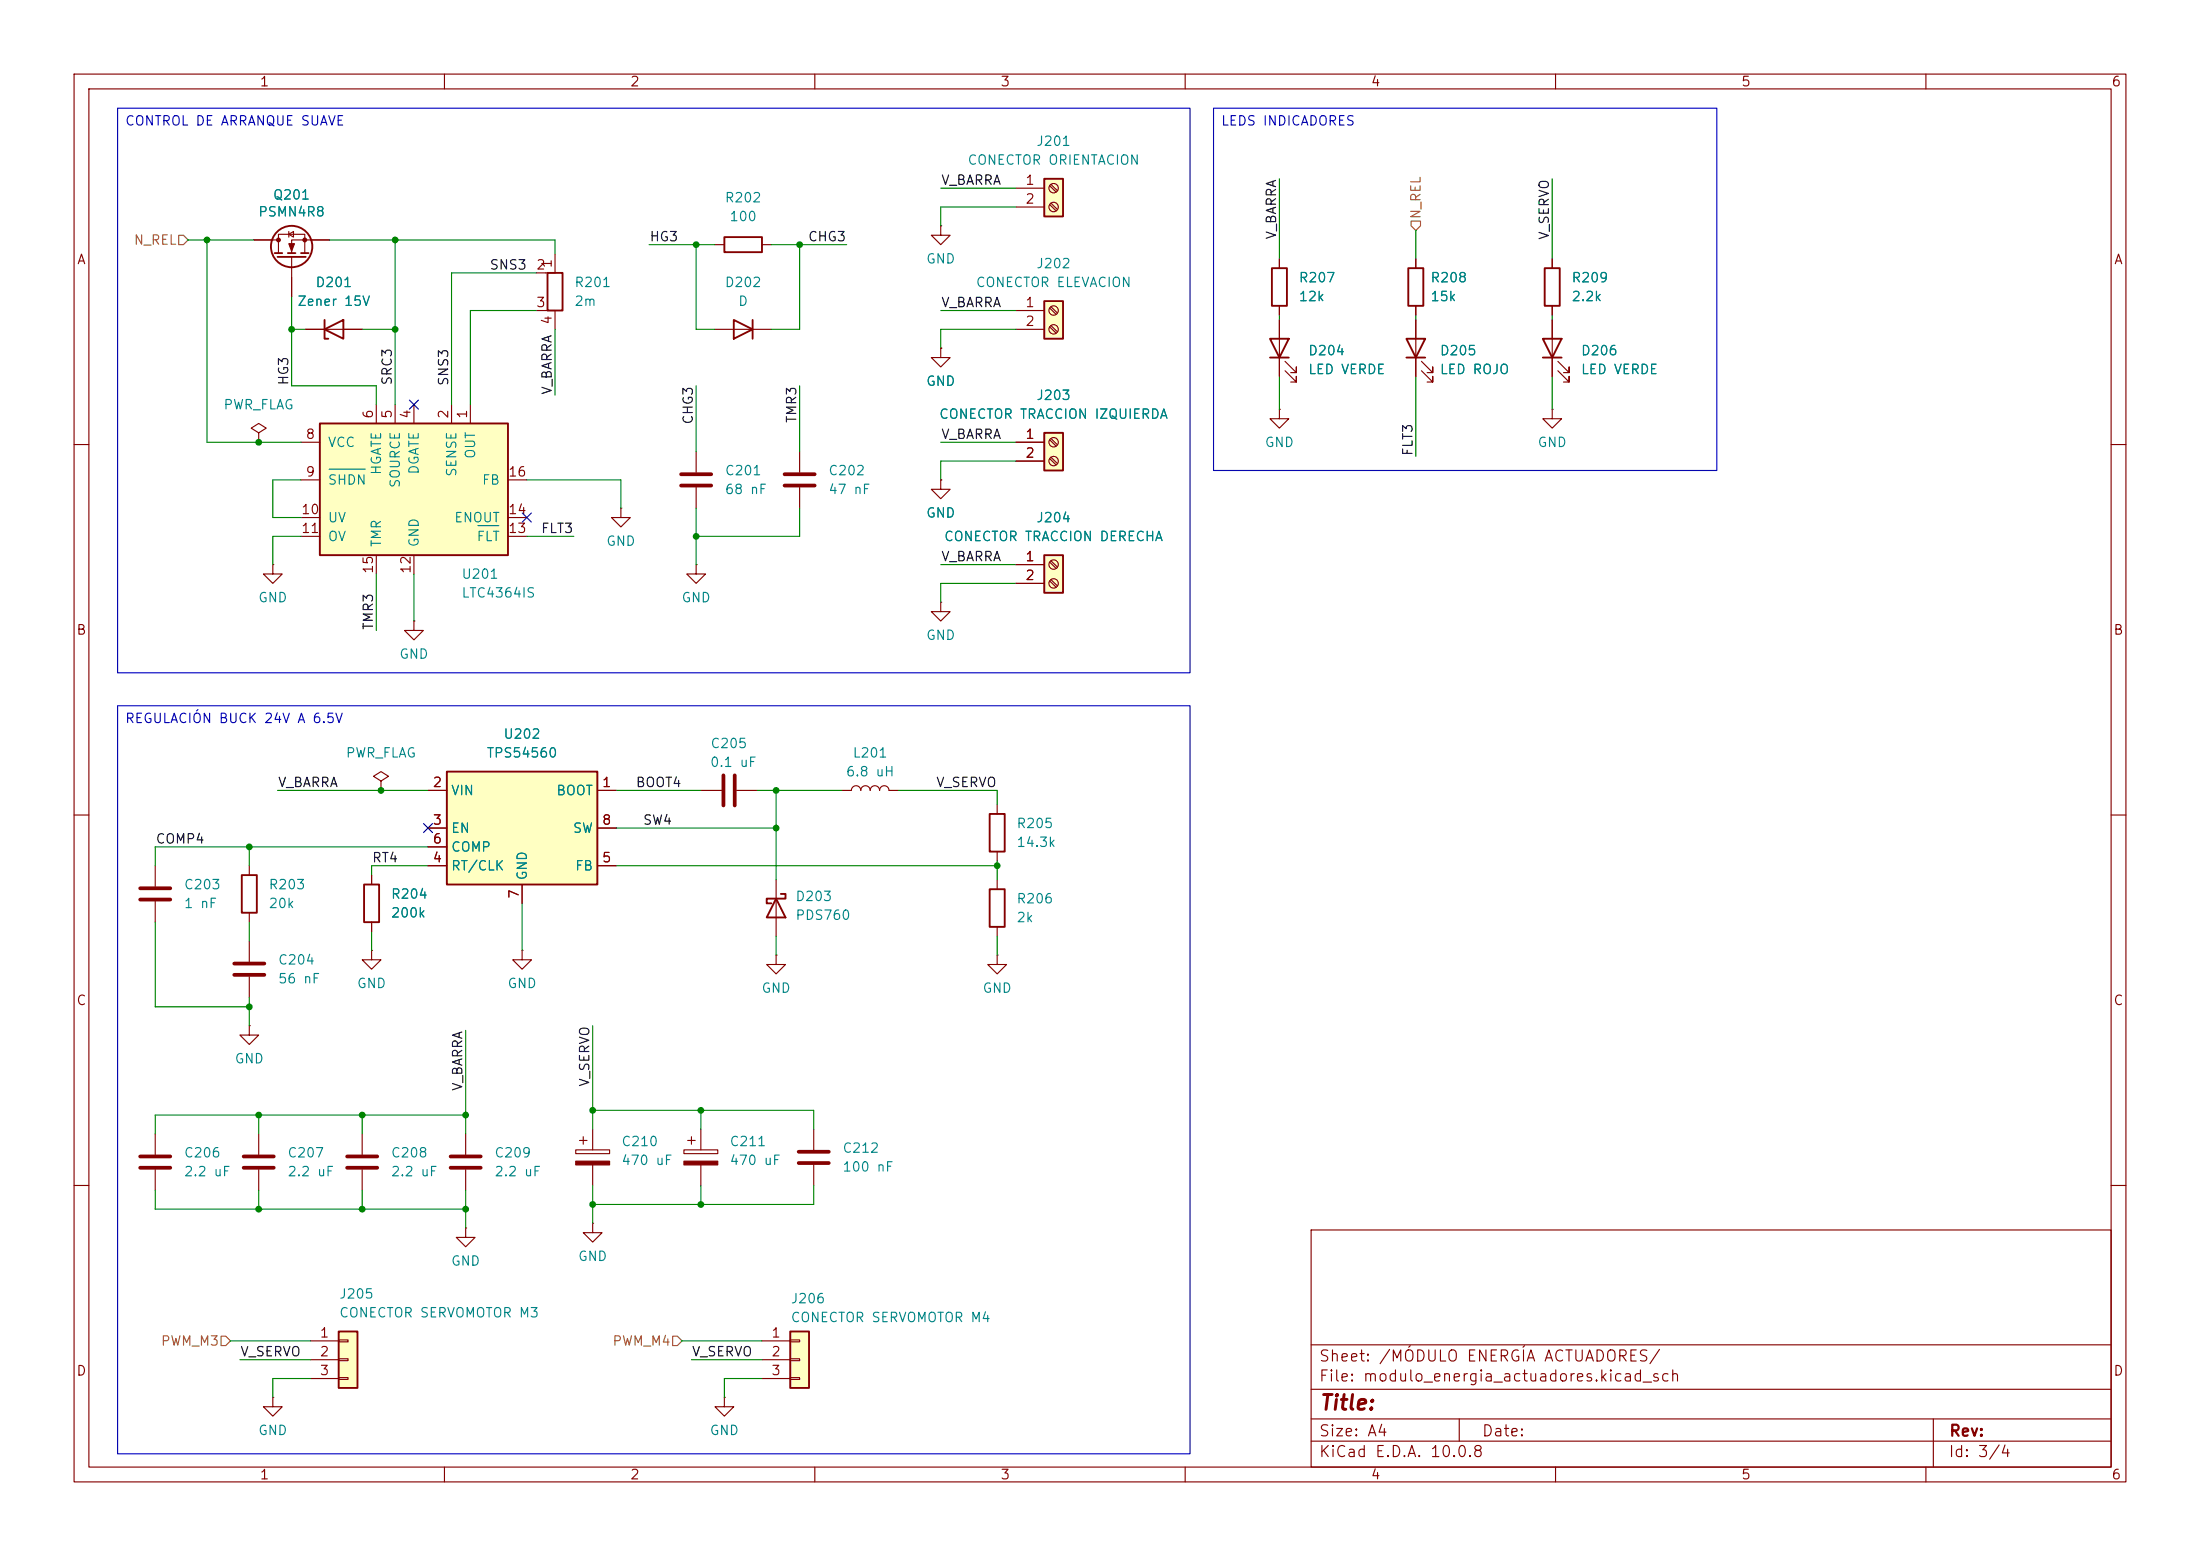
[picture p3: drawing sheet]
<svg xmlns="http://www.w3.org/2000/svg" width="297mm" height="210mm" viewBox="0 0 297 210" stroke-linecap="round" stroke-linejoin="round" font-family="sans-serif">
<g fill="none" stroke="#840000" stroke-width=".15">
<path d="M10 10h277v190h-277zM12 12h273v186h-273zM60 10v2M110 10v2M160 10v2M210 10v2M260 10v2M10 60h2M285 60h2M10 110h2M285 110h2M10 160h2"/>
<path d="M177 166h108v32h-108zM285 160h2M60 198v2M110 198v2M160 198v2M177 194.5h108M177 191.5h108M177 187.5h108M177 181.5h108M197 191.5v3M210 198v2M260 198v2"/>
<path d="M261 191.5v6.5"/>
</g>
<path d="M106.7 179.7h2.5v7.6h-2.5z" fill="#ffffc2"/>
<g fill="none" stroke="#840000" stroke-width=".25">
<path d="M37.1 34.2h1M37.5 34.7h3.8M38.9 34.2h1M40.6 34.2h1.1M32.6 118.1h2.1v5.1h-2.1zM104.8 121.3l1.2 2.5h-2.5zM105.4 120.7h.6v.6h-2.5v.6h.6M106.7 179.7h2.5v7.6h-2.5z"/>
<circle cx="39.4" cy="33.3" r="2.79"/>
</g>
<g fill="none" stroke="#840000" stroke-width=".15">
<path d="M34.3 32.4h3.3M37.6 34.2v-2.6h3.5v2.6M39 31.6l.6-.4v.8zM39 31.2v.8M39.4 34.7v5.3M44.4 32.4h-5v1.8M33.7 116.8v1.3M51.4 105.4l1.1-.6-1.1-.7-1 .7 1 .6v1.3M51.4 106.7h.1M104.8 118.7v7.7M33.7 123.2v1.3M102.9 181h3.8"/>
<path d="M102.9 183.5h3.8M102.9 186.1h3.8M106.7 180.8h1.2v.3h-1.2zM106.7 183.4h1.2v.2h-1.2zM106.7 185.9h1.2v.3h-1.2z"/>
</g>
<g fill="#840000" stroke="#840000" stroke-width=".15">
<path d="M39 32.9h.8l-.4 1z"/>
<circle cx="37.6" cy="32.4" r=".25"/>
<circle cx="41.1" cy="32.4" r=".25"/>
</g>
<path d="M45.7 179.7h2.6v7.6h-2.6z" fill="#ffffc2"/>
<g fill="none" stroke="#840000" stroke-width=".25">
<path d="M73.9 36.8h2v5.1h-2zM171.7 36.2h2v5.1h-2zM190.1 36.2h2.1v5.1h-2.1zM208.5 36.2h2.1v5.1h-2.1zM43.8 43.2v2.5h.5M43.8 44.5l2.6-1.3v2.5zM99.1 43.2l2.5 1.3-2.5 1.2zM101.6 43.2v2.5M171.4 45.7h2.6l-1.3 2.6zM171.4 48.3h2.6M189.9 45.7h2.5l-1.3 2.6zM189.9 48.3h2.5"/>
<path d="M208.3 45.7h2.5l-1.3 2.6zM208.3 48.3h2.5M49.1 119.4h2.1v5.1h-2.1zM133.6 109.9h2v5h-2zM133.6 120h2v5.1h-2zM45.7 179.7h2.6v7.6h-2.6z"/>
</g>
<g fill="none" stroke="#840000" stroke-width=".15">
<path d="M74.9 34.3v2.5h-2.5M127 30.5v1.3h-1.3l1.3 1.2 1.3-1.2h-1.3M127 30.5h.1M172.7 34.9v1.3M191.1 34.9v1.3M209.5 34.9v1.3M34.9 58.4l1-.6-1-.6-1 .6 1 .6v1.3M34.9 59.7h.1M41.3 44.5h7.6M72.4 41.9h2.5v2.6M96.5 44.5h7.6M127 47v1.3h-1.3l1.3 1.2 1.3-1.2h-1.3"/>
<path d="M127 47h.1M172.7 55.2v1.3h1.3l-1.3 1.3-1.3-1.3h1.3M172.7 55.2h.1M172.7 41.3v1.2M172.7 43.2v7.6M173.5 50l1.5 1.6v-.8v.8h-.8M173.5 48.8l1.5 1.5v-.8v.8h-.8M191.1 41.3v1.2M191.1 43.2v7.6M191.9 50l1.5 1.6v-.8v.8h-.7M191.9 48.8l1.5 1.5v-.8v.8h-.7M209.5 55.2v1.3h1.3l-1.3 1.3-1.2-1.3h1.2"/>
<path d="M209.5 55.2h.1M209.5 41.3v1.2M209.5 43.2v7.6M210.3 50l1.5 1.6v-.8v.8h-.7M210.3 48.8l1.5 1.5v-.8v.8h-.7M36.8 76.2v1.3h1.3l-1.3 1.2-1.2-1.2h1.2M36.8 76.2h.1M94 61v2.8M94 65.8v2.8M127 64.8v1.2h-1.3l1.3 1.3 1.3-1.3h-1.3M127 64.8h.1M55.9 83.8v1.3h1.2l-1.2 1.3-1.3-1.3h1.3"/>
<path d="M55.9 83.8h.1M21 116.8v2.8M50.2 118.1v1.3M94.6 106.7h2.8M99.4 106.7h2.8M113.7 106.7h1.2a.64 .64 0 0 1 .7-.7 .64 .64 0 0 1 .6 .7 .64 .64 0 0 1 .6-.7 .64 .64 0 0 1 .7 .7 .64 .64 0 0 1 .6-.7 .64 .64 0 0 1 .6 .7 .64 .64 0 0 1 .7-.7 .64 .64 0 0 1 .6 .7h1.3M134.6 108.6v1.3M134.6 114.9v1.3M134.6 118.7v1.3M21 121.7v2.8M33.7 138.4v1.3h1.2l-1.2 1.3-1.3-1.3h1.3M33.7 138.4h.1"/>
<path d="M33.7 127v2.8M33.7 131.8v2.8M50.2 128.3v1.2h1.2l-1.2 1.3-1.3-1.3h1.3M50.2 128.3h.1M50.2 124.5v1.2M70.5 128.3v1.2h1.3l-1.3 1.3-1.3-1.3h1.3M70.5 128.3h.1M104.8 128.9v1.3h1.2l-1.2 1.2-1.3-1.2h1.3M104.8 128.9h.1M134.6 128.9v1.3h1.3l-1.3 1.2-1.3-1.2h1.3M134.6 128.9h.1M134.6 125.1v1.3"/>
<path d="M21 153v2.8M21 157.9v2.8M34.9 153v2.8M34.9 157.9v2.8M48.9 153v2.8M48.9 157.9v2.8M62.9 153v2.8M62.9 157.9v2.8M77.7 155.2h4.6v.5h-4.6zM78.2 153.9h1M78.7 153.4v1M80 152.4v2.8"/>
<path d="M80 157.2v2.8M92.3 155.2h4.6v.5h-4.6zM92.8 153.9h1.1M93.3 153.4v1M94.6 152.4v2.8M94.6 157.2v2.8M109.9 152.4v2.8M109.9 157.2v2.8M62.9 165.7v1.3h1.2l-1.2 1.3-1.3-1.3h1.3M62.9 165.7h.1M80 165.1v1.3h1.3l-1.3 1.2-1.3-1.2h1.3M80 165.1h.1"/>
<path d="M36.8 188.6v1.3h-1.2l1.2 1.2 1.3-1.2h-1.3M36.8 188.6h.1M41.9 181h3.8M41.9 183.5h3.8M41.9 186.1h3.8M45.7 180.8h1.3v.3h-1.3zM45.7 183.4h1.3v.2h-1.3zM45.7 185.9h1.3v.3h-1.3zM97.8 188.6v1.3h-1.3l1.3 1.2 1.3-1.2h-1.3M97.8 188.6h.1"/>
</g>
<g fill="none" stroke="#840000" stroke-width=".51">
<path d="M91.9 64h4.1M91.9 65.5h4.1M18.9 119.9h4.1M97.7 104.6v4.1M99.2 104.6v4.1M18.9 121.4h4.1M31.6 130h4.1M31.6 131.6h4.1M18.9 156.1h4.1M18.9 157.6h4.1M32.9 156.1h4.1M32.9 157.6h4.1"/>
<path d="M46.9 156.1h4M46.9 157.6h4M60.8 156.1h4.1M60.8 157.6h4.1M107.8 155.4h4.1M107.8 157h4.1"/>
</g>
<g fill="#840000" stroke="#840000" stroke-width=".15">
<path d="M92.3 156.7h4.6v.5h-4.6z"/>
<path d="M77.7 156.7h4.6v.5h-4.6z"/>
</g>
<path d="M60.3 104.1h20.3v15.3h-20.3z" fill="#ffffc2"/>
<path d="M97.8 32h5.1v2h-5.1zM60.3 104.1h20.3v15.3h-20.3z" fill="none" stroke="#840000" stroke-width=".25"/>
<g fill="none" stroke="#840000" stroke-width=".15">
<path d="M96.5 33h1.3M102.9 33h1.2M107.9 61v2.8M107.9 65.8v2.8M127 81.3v1.3h-1.3l1.3 1.2 1.3-1.2h-1.3M127 81.3h.1M57.8 106.7h2.5M57.8 111.8h2.5M57.8 116.8h2.5M57.8 114.3h2.5M70.5 119.4v2.5M80.6 106.7h2.6"/>
<path d="M80.6 111.8h2.6M80.6 116.8h2.6"/>
</g>
<path d="M105.9 64h4.1M105.9 65.5h4.1" fill="none" stroke="#840000" stroke-width=".51"/>
<path d="M141 58.4h2.5v5.1h-2.5z" fill="#ffffc2"/>
<path d="M141 58.4h2.5v5.1h-2.5z" fill="none" stroke="#840000" stroke-width=".25"/>
<g fill="none" stroke="#840000" stroke-width=".15">
<path d="M137.2 59.7h3.8M141.7 59.4l.9 .8M141.9 59.2l.8 .8M94 76.2v1.3h1.2l-1.2 1.2-1.3-1.2h1.3M94 76.2h.1M137.2 62.2h3.8M141.7 61.9l.9 .8M141.9 61.7l.8 .9"/>
<circle cx="142.2" cy="59.7" r=".63"/>
<circle cx="142.2" cy="62.2" r=".63"/>
</g>
<path d="M43.2 57.2h25.4v17.7h-25.4z" fill="#ffffc2"/>
<path d="M43.2 57.2h25.4v17.7h-25.4z" fill="none" stroke="#840000" stroke-width=".25"/>
<g fill="none" stroke="#840000" stroke-width=".15">
<path d="M40.6 59.7h2.6M50.8 54.6v2.6M53.3 54.6v2.6M55.9 54.6v2.6M61 54.6v2.6M63.5 54.6v2.6M40.6 64.8h2.6M40.6 69.9h2.6M40.6 72.4h2.6M50.8 74.9v2.6M55.9 74.9v2.6M68.6 64.8h2.5"/>
<path d="M68.6 69.9h2.5M68.6 72.4h2.5"/>
</g>
<path d="M44.4 63.3h4.9M64.5 70.9h2.8" fill="none" stroke="#008484" stroke-width=".15"/>
<path d="M141 24.1h2.5v5.1h-2.5z" fill="#ffffc2"/>
<path d="M141 24.1h2.5v5.1h-2.5z" fill="none" stroke="#840000" stroke-width=".25"/>
<g fill="none" stroke="#840000" stroke-width=".15">
<path d="M137.2 25.4h3.8M137.2 27.9h3.8M141.7 25.1l.9 .8M141.7 27.6l.9 .8M141.9 24.9l.8 .8M141.9 27.4l.8 .9"/>
<circle cx="142.2" cy="27.9" r=".63"/>
<circle cx="142.2" cy="25.4" r=".63"/>
</g>
<path d="M141 40.6h2.5v5.1h-2.5z" fill="#ffffc2"/>
<path d="M141 40.6h2.5v5.1h-2.5z" fill="none" stroke="#840000" stroke-width=".25"/>
<g fill="none" stroke="#840000" stroke-width=".15">
<path d="M137.2 41.9h3.8M137.2 44.5h3.8M141.7 41.6l.9 .8M141.7 44.1l.9 .9M141.9 41.4l.8 .8M141.9 43.9l.8 .9"/>
<circle cx="142.2" cy="41.9" r=".63"/>
<circle cx="142.2" cy="44.4" r=".63"/>
</g>
<path d="M141 74.9h2.5v5.1h-2.5z" fill="#ffffc2"/>
<path d="M141 74.9h2.5v5.1h-2.5z" fill="none" stroke="#840000" stroke-width=".25"/>
<g fill="none" stroke="#840000" stroke-width=".15">
<path d="M34.3 32.4h2.5M39.4 37.5v2.5M41.9 32.4h2.5M172.7 34.9v1.3M191.1 34.9v1.3M209.5 34.9v1.3M41.3 44.5h2.5M46.4 44.5h2.5M127 47h.1M137.2 59.7h3.8M172.7 41.3v1.2M172.7 43.2v2.5"/>
<path d="M172.7 48.3v2.5M191.1 41.3v1.2M191.1 43.2v2.5M191.1 48.3v2.5M209.5 41.3v1.2M209.5 43.2v2.5M209.5 48.3v2.5M83.8 68.6v1.3h1.3l-1.3 1.2-1.3-1.2h1.3M83.8 68.6h.1M127 64.8h.1M137.2 76.2h3.8M137.2 78.7h3.8"/>
<path d="M137.2 62.2h3.8M141.7 75.9l.9 .8M141.7 78.4l.9 .8M141.9 75.7l.8 .8M141.9 78.2l.8 .9M50.2 118.1v1.3M57.8 106.7h2.5M57.8 111.8h2.5M57.8 116.8h2.5M57.8 114.3h2.5M70.5 119.4v2.5M80.6 106.7h2.6"/>
<path d="M80.6 111.8h2.6M80.6 116.8h2.6M50.2 124.5v1.2"/>
<circle cx="142.2" cy="78.7" r=".63"/>
<circle cx="142.2" cy="76.2" r=".63"/>
</g>
<path d="M24.1 31.8h.7l.6 .6-.6 .6h-.7zM190.5 29.8h1.3v.7l-.7 .6-.6-.6zM29.8 180.3h.7l.6 .7-.6 .6h-.7zM90.8 180.3h.6l.7 .7-.7 .6h-.6z" fill="none" stroke="#848400" stroke-width=".15"/>
<g fill="none" stroke="#008400" stroke-width=".15">
<path d="M25.4 32.4h8.9M27.9 32.4v27.3h12.7M44.4 32.4h30.5v1.9M53.3 32.4v22.2M72.4 36.8h-11.4v17.8M87.6 33h8.9M94 33v11.5h2.5M104.1 33h10.2M107.9 33v11.5h-3.8M127 25.4h10.2M137.2 27.9h-10.2v2.6M172.7 24.1v10.8"/>
<path d="M191.1 31.1v3.8M209.5 24.1v10.8M39.4 44.5h1.9M39.4 40v12.1h11.4v2.5M48.9 44.5h4.4M72.4 41.9h-8.9v12.7M74.9 44.5v8.8M94 52.1v8.9M107.9 52.1v8.9M127 59.7h10.2M127 41.9h10.2M137.2 44.5h-10.2v2.5"/>
<path d="M172.7 42.5v.7M172.7 50.8v4.4M191.1 42.5v.7M191.1 50.8v10.8M209.5 42.5v.7M209.5 50.8v4.4M40.6 64.8h-3.8v5.1h3.8M40.6 72.4h-3.8v3.8M50.8 77.5v7.6M55.9 77.5v6.3M71.1 64.8h12.7v3.8M71.1 72.4h6.4"/>
<path d="M94 68.6v7.6M107.9 68.6v3.8h-13.9M127 76.2h10.2M137.2 78.7h-10.2v2.6M137.2 62.2h-10.2v2.6M33.7 114.3v2.5M37.5 106.7h20.3M57.8 116.8h-7.6v1.3M57.8 114.3h-36.8v2.5M83.2 106.7h11.4M83.2 111.8h21.6M83.2 116.8h51.4"/>
<path d="M102.2 106.7h11.5M104.8 106.7v12M121.3 106.7h13.3v1.9M134.6 116.2v2.5M21 124.5v11.4h12.7M33.7 124.5v2.5M33.7 134.6v3.8M50.2 125.7v2.6M62.9 139.1v13.9M70.5 121.9v6.4M80 138.4v14M104.8 126.4v2.5"/>
<path d="M134.6 126.4v2.5M34.9 150.5v2.5M48.9 150.5v2.5M62.9 150.5h-41.9v2.5M80 149.9h29.9v2.5M94.6 149.9v2.5M21 160.7v2.5h41.9M34.9 160.7v2.5M48.9 160.7v2.5M62.9 160.7v5M80 160v5.1M94.6 160v2.6"/>
<path d="M109.9 160v2.6h-29.9M31.1 181h10.8M32.4 183.5h9.5M41.9 186.1h-5.1v2.5M92.1 181h10.8M93.3 183.5h9.6M102.9 186.1h-5.1v2.5"/>
</g>
<path d="M55.3 54l1.2 1.2M56.5 54l-1.2 1.2M70.5 69.2l1.2 1.3M71.7 69.2l-1.2 1.3M57.2 111.2l1.2 1.2M58.4 111.2l-1.2 1.2" fill="none" stroke="#000084" stroke-width=".15"/>
<path d="M15.9 14.6h144.8v76.2h-144.8zM163.8 14.6h68v48.9h-68zM15.9 95.3h144.8v100.9h-144.8z" fill="none" stroke="#0000c2" stroke-width=".15"/>
<g fill="#008400">
<circle cx="48.9" cy="163.2" r=".46"/>
<circle cx="34.9" cy="163.2" r=".46"/>
<circle cx="34.9" cy="150.5" r=".46"/>
<circle cx="48.9" cy="150.5" r=".46"/>
<circle cx="62.9" cy="163.2" r=".46"/>
<circle cx="62.9" cy="150.5" r=".46"/>
<circle cx="33.7" cy="135.9" r=".46"/>
<circle cx="134.6" cy="116.8" r=".46"/>
<circle cx="104.8" cy="106.7" r=".46"/>
<circle cx="104.8" cy="111.8" r=".46"/>
<circle cx="80" cy="149.9" r=".46"/>
<circle cx="94.6" cy="149.9" r=".46"/>
<circle cx="80" cy="162.6" r=".46"/>
<circle cx="94.6" cy="162.6" r=".46"/>
<circle cx="107.9" cy="33" r=".46"/>
<circle cx="39.4" cy="44.5" r=".46"/>
<circle cx="27.9" cy="32.4" r=".46"/>
<circle cx="53.3" cy="32.4" r=".46"/>
<circle cx="53.3" cy="44.5" r=".46"/>
<circle cx="33.7" cy="114.3" r=".46"/>
<circle cx="34.9" cy="59.7" r=".46"/>
<circle cx="51.4" cy="106.7" r=".46"/>
<circle cx="94" cy="72.4" r=".46"/>
<circle cx="94" cy="33" r=".46"/>
</g>
<text font-size="2" fill="#840000" x="178" y="190.8">Title:</text>
<g font-size="1.5" fill="#840000">
<text x="178" y="184.1">Sheet: /MÓDULO ENERGÍA ACTUADORES/</text>
<text x="178" y="186.8">File: modulo_energia_actuadores.kicad_sch</text>
<text x="178" y="197">KiCad E.D.A. 10.0.8</text>
<text x="178" y="194.2">Size: A4</text>
<text x="200" y="194.2">Date:</text>
<text x="263" y="197">Id: 3/4</text>
<text x="263" y="194.2">Rev:</text>
</g>
<g font-size="1.3" fill="#840000">
<text x="35" y="12">1</text>
<text x="85" y="12">2</text>
<text x="135" y="12">3</text>
<text x="185" y="12">4</text>
<text x="235" y="12">5</text>
<text x="285" y="12">6</text>
<text x="138.3" y="25.3">1</text>
<text x="138.3" y="27.8">2</text>
<text x="10.3" y="36">A</text>
<text x="285.3" y="36">A</text>
<text x="72.3" y="36.7">2</text>
<text x="72.3" y="41.8">3</text>
<text x="74.8" y="36.3" transform="rotate(-90 74.8 36.3)">1</text>
<text x="138.3" y="41.8">1</text>
<text x="74.8" y="43.9" transform="rotate(-90 74.8 43.9)">4</text>
<text x="138.3" y="44.3">2</text>
<text x="41.2" y="59.6">8</text>
<text x="50.7" y="56.6" transform="rotate(-90 50.7 56.6)">6</text>
<text x="53.2" y="56.6" transform="rotate(-90 53.2 56.6)">5</text>
<text x="55.7" y="56.6" transform="rotate(-90 55.7 56.6)">4</text>
<text x="60.8" y="56.6" transform="rotate(-90 60.8 56.6)">2</text>
<text x="63.4" y="56.6" transform="rotate(-90 63.4 56.6)">1</text>
<text x="138.3" y="59.6">1</text>
<text x="41.2" y="64.6">9</text>
<text x="68.5" y="64.6">16</text>
<text x="138.3" y="62.1">2</text>
<text x="40.6" y="69.7">10</text>
<text x="68.5" y="69.7">14</text>
<text x="40.6" y="72.3">11</text>
<text x="50.7" y="77.5" transform="rotate(-90 50.7 77.5)">15</text>
<text x="55.7" y="77.5" transform="rotate(-90 55.7 77.5)">12</text>
<text x="68.5" y="72.3">13</text>
<text x="138.3" y="76.1">1</text>
<text x="138.3" y="78.6">2</text>
<text x="10.2" y="86">B</text>
<text x="285.2" y="86">B</text>
<text x="58.3" y="106.5">2</text>
<text x="81.2" y="106.5">1</text>
<text x="58.3" y="111.6">3</text>
<text x="81.2" y="111.6">8</text>
<text x="58.3" y="116.7">4</text>
<text x="58.3" y="114.2">6</text>
<text x="81.2" y="116.7">5</text>
<text x="70.3" y="121.4" transform="rotate(-90 70.3 121.4)">7</text>
<text x="10.2" y="136">C</text>
<text x="285.2" y="136">C</text>
<text x="10.2" y="186">D</text>
<text x="43.1" y="180.8">1</text>
<text x="43.1" y="183.4">2</text>
<text x="43.1" y="185.9">3</text>
<text x="104" y="180.8">1</text>
<text x="104" y="183.4">2</text>
<text x="104" y="185.9">3</text>
<text x="285.2" y="186">D</text>
<text x="35" y="200">1</text>
<text x="85" y="200">2</text>
<text x="135" y="200">3</text>
<text x="185" y="200">4</text>
<text x="235" y="200">5</text>
<text x="285" y="200">6</text>
</g>
<g font-size="1.3" fill="#0000c2">
<text x="16.8" y="17.3">CONTROL DE ARRANQUE SUAVE</text>
<text x="164.8" y="17.3">LEDS INDICADORES</text>
<text x="16.8" y="97.9">REGULACIÓN BUCK 24V A 6.5V</text>
</g>
<g font-size="1.3" fill="#008484">
<text x="130.5" y="22.6">CONECTOR ORIENTACION</text>
<text x="139.8" y="20">J201</text>
<text x="34.8" y="29.5">PSMN4R8</text>
<text x="36.8" y="27.3">Q201</text>
<text x="97.8" y="27.6">R202</text>
<text x="98.4" y="30.2">100</text>
<text x="124.9" y="35.9">GND</text>
<text x="40.1" y="41.6">Zener 15V</text>
<text x="42.5" y="39.1">D201</text>
<text x="77.5" y="39.1">R201</text>
<text x="77.5" y="41.6">2m</text>
<text x="97.8" y="39.1">D202</text>
<text x="99.6" y="41.6">D</text>
<text x="131.7" y="39.1">CONECTOR ELEVACION</text>
<text x="139.8" y="36.5">J202</text>
<text x="175.2" y="38.4">R207</text>
<text x="175.2" y="41">12k</text>
<text x="193" y="38.4">R208</text>
<text x="193" y="41">15k</text>
<text x="212.1" y="38.4">R209</text>
<text x="212.1" y="41">2.2k</text>
<text x="124.9" y="52.4">GND</text>
<text x="176.5" y="48.3">D204</text>
<text x="176.5" y="50.8">LED VERDE</text>
<text x="194.3" y="48.3">D205</text>
<text x="194.3" y="50.8">LED ROJO</text>
<text x="213.3" y="48.3">D206</text>
<text x="213.3" y="50.8">LED VERDE</text>
<text x="30.1" y="55.6">PWR_FLAG</text>
<text x="126.7" y="56.8">CONECTOR TRACCION IZQUIERDA</text>
<text x="139.8" y="54.3">J203</text>
<text x="44.2" y="60.7">VCC</text>
<text x="44.2" y="65.7">SHDN</text>
<text x="51.8" y="64.2" transform="rotate(-90 51.8 64.2)">HGATE</text>
<text x="54.3" y="66" transform="rotate(-90 54.3 66)">SOURCE</text>
<text x="56.8" y="64.1" transform="rotate(-90 56.8 64.1)">DGATE</text>
<text x="61.9" y="64.4" transform="rotate(-90 61.9 64.4)">SENSE</text>
<text x="64.5" y="62" transform="rotate(-90 64.5 62)">OUT</text>
<text x="65" y="65.7">FB</text>
<text x="97.8" y="64.5">C201</text>
<text x="111.7" y="64.5">C202</text>
<text x="170.7" y="60.7">GND</text>
<text x="207.5" y="60.7">GND</text>
<text x="44.2" y="70.8">UV</text>
<text x="61.2" y="70.8">ENOUT</text>
<text x="97.8" y="67">68 nF</text>
<text x="111.7" y="67">47 nF</text>
<text x="124.9" y="70.2">GND</text>
<text x="139.8" y="70.8">J204</text>
<text x="44.2" y="73.4">OV</text>
<text x="51.8" y="73.9" transform="rotate(-90 51.8 73.9)">TMR</text>
<text x="56.8" y="73.9" transform="rotate(-90 56.8 73.9)">GND</text>
<text x="64.3" y="73.4">FLT</text>
<text x="81.8" y="74">GND</text>
<text x="127.4" y="73.4">CONECTOR TRACCION DERECHA</text>
<text x="34.8" y="81.6">GND</text>
<text x="62.2" y="78.4">U201</text>
<text x="62.2" y="81">LTC4364IS</text>
<text x="91.9" y="81.6">GND</text>
<text x="53.8" y="89.2">GND</text>
<text x="124.9" y="86.7">GND</text>
<text x="67.9" y="100">U202</text>
<text x="95.8" y="101.3">C205</text>
<text x="46.6" y="102.6">PWR_FLAG</text>
<text x="60.8" y="107.6">VIN</text>
<text x="65.6" y="102.6">TPS54560</text>
<text x="75" y="107.6">BOOT</text>
<text x="95.8" y="103.8">0.1 uF</text>
<text x="114.1" y="105.1">6.8 uH</text>
<text x="115" y="102.6">L201</text>
<text x="60.8" y="112.7">EN</text>
<text x="77.2" y="112.7">SW</text>
<text x="137.1" y="112.1">R205</text>
<text x="60.8" y="117.8">RT/CLK</text>
<text x="60.8" y="115.3">COMP</text>
<text x="71.4" y="118.9" transform="rotate(-90 71.4 118.9)">GND</text>
<text x="77.6" y="117.8">FB</text>
<text x="137.1" y="114.6">14.3k</text>
<text x="24.7" y="120.3">C203</text>
<text x="24.7" y="122.9">1 nF</text>
<text x="36.2" y="120.3">R203</text>
<text x="36.2" y="122.9">20k</text>
<text x="52.7" y="121.6">R204</text>
<text x="52.7" y="124.2">200k</text>
<text x="107.3" y="121.9">D203</text>
<text x="107.3" y="124.5">PDS760</text>
<text x="137.1" y="122.2">R206</text>
<text x="137.1" y="124.8">2k</text>
<text x="37.4" y="130.5">C204</text>
<text x="37.4" y="133">56 nF</text>
<text x="48.1" y="133.7">GND</text>
<text x="68.4" y="133.7">GND</text>
<text x="102.7" y="134.3">GND</text>
<text x="132.6" y="134.3">GND</text>
<text x="31.6" y="143.8">GND</text>
<text x="83.8" y="155">C210</text>
<text x="98.4" y="155">C211</text>
<text x="113.6" y="155.9">C212</text>
<text x="24.7" y="156.5">C206</text>
<text x="24.7" y="159.1">2.2 uF</text>
<text x="38.7" y="156.5">C207</text>
<text x="38.7" y="159.1">2.2 uF</text>
<text x="52.7" y="156.5">C208</text>
<text x="52.7" y="159.1">2.2 uF</text>
<text x="66.7" y="156.5">C209</text>
<text x="66.7" y="159.1">2.2 uF</text>
<text x="83.8" y="157.6">470 uF</text>
<text x="98.4" y="157.6">470 uF</text>
<text x="113.6" y="158.4">100 nF</text>
<text x="60.8" y="171.1">GND</text>
<text x="77.9" y="170.5">GND</text>
<text x="45.7" y="175.6">J205</text>
<text x="45.7" y="178.1">CONECTOR SERVOMOTOR M3</text>
<text x="106.7" y="176.2">J206</text>
<text x="106.7" y="178.8">CONECTOR SERVOMOTOR M4</text>
<text x="34.8" y="194">GND</text>
<text x="95.7" y="194">GND</text>
</g>
<g font-size="1.3">
<text x="127" y="25.3">V_BARRA</text>
<text x="87.6" y="32.9">HG3</text>
<text x="109" y="32.9">CHG3</text>
<text x="172.6" y="32.4" transform="rotate(-90 172.6 32.4)">V_BARRA</text>
<text x="209.4" y="32.5" transform="rotate(-90 209.4 32.5)">V_SERVO</text>
<text x="66" y="36.7">SNS3</text>
<text x="127" y="41.8">V_BARRA</text>
<text x="39.2" y="52.1" transform="rotate(-90 39.2 52.1)">HG3</text>
<text x="53.2" y="52.1" transform="rotate(-90 53.2 52.1)">SRC3</text>
<text x="60.8" y="52.2" transform="rotate(-90 60.8 52.2)">SNS3</text>
<text x="74.8" y="53.4" transform="rotate(-90 74.8 53.4)">V_BARRA</text>
<text x="93.9" y="57.4" transform="rotate(-90 93.9 57.4)">CHG3</text>
<text x="107.8" y="57.2" transform="rotate(-90 107.8 57.2)">TMR3</text>
<text x="127" y="59.6">V_BARRA</text>
<text x="191" y="61.6" transform="rotate(-90 191 61.6)">FLT3</text>
<text x="72.9" y="72.3">FLT3</text>
<text x="127" y="76.1">V_BARRA</text>
<text x="50.7" y="85.1" transform="rotate(-90 50.7 85.1)">TMR3</text>
<text x="37.4" y="106.6">V_BARRA</text>
<text x="85.7" y="106.6">BOOT4</text>
<text x="126.3" y="106.6">V_SERVO</text>
<text x="86.7" y="111.6">SW4</text>
<text x="20.9" y="114.2">COMP4</text>
<text x="50.1" y="116.7">RT4</text>
<text x="62.7" y="147.3" transform="rotate(-90 62.7 147.3)">V_BARRA</text>
<text x="79.9" y="146.8" transform="rotate(-90 79.9 146.8)">V_SERVO</text>
<text x="32.4" y="183.4">V_SERVO</text>
<text x="93.3" y="183.4">V_SERVO</text>
</g>
<g font-size="1.3" fill="#848400">
<text x="192.1" y="29.7" transform="rotate(-90 192.1 29.7)">N_REL</text>
<text x="18" y="33.3">N_REL</text>
<text x="21.6" y="181.9">PWM_M3</text>
<text x="82.6" y="181.9">PWM_M4</text>
</g>
</svg>
